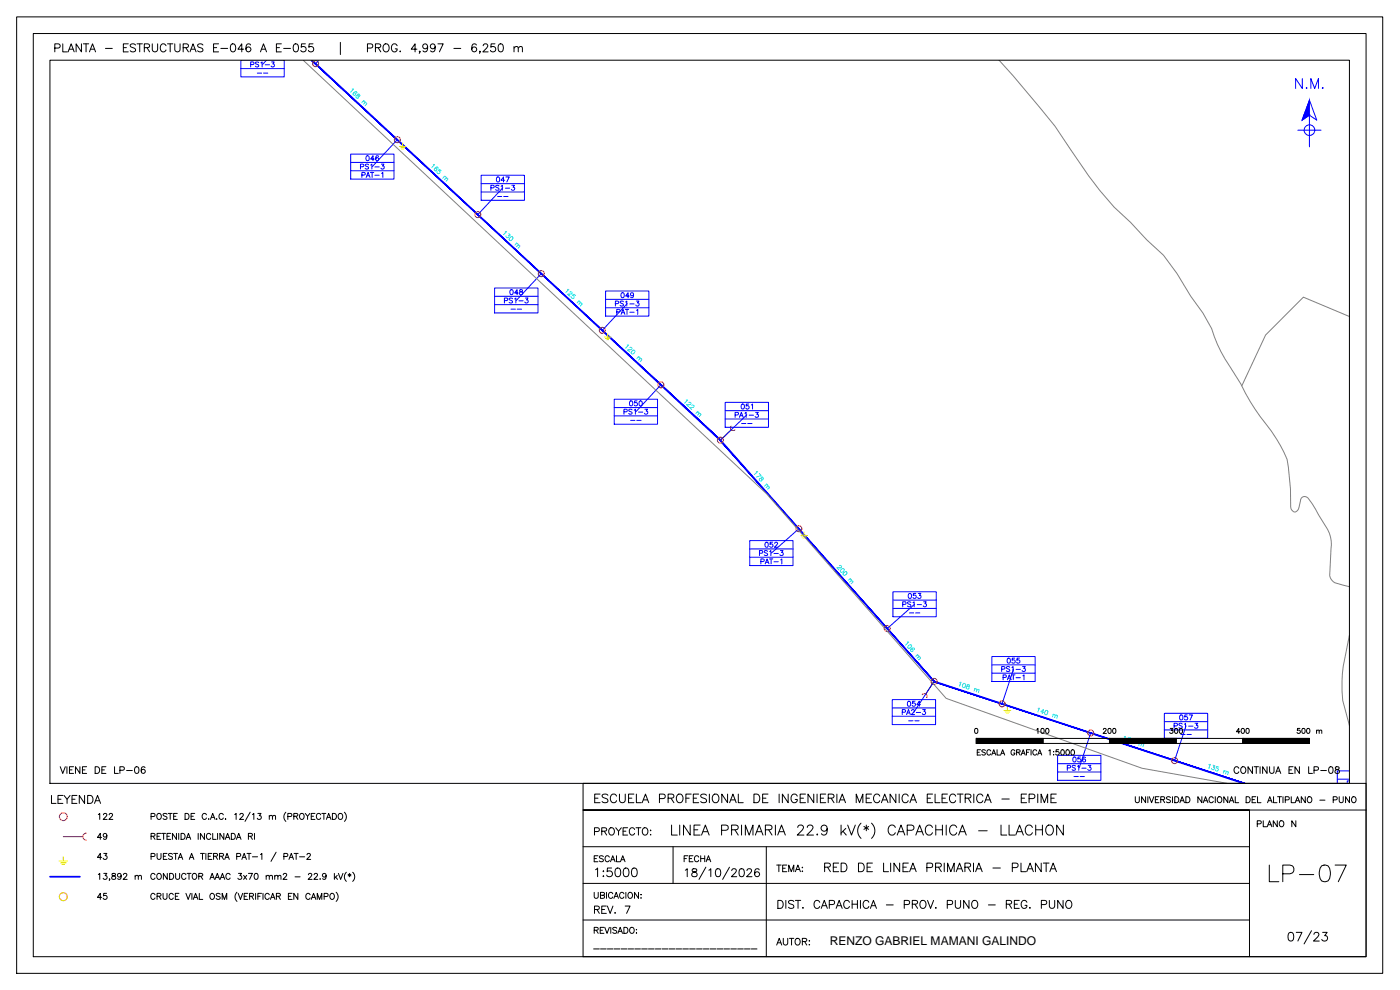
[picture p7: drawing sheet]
<svg xmlns="http://www.w3.org/2000/svg" width="420mm" height="297mm" viewBox="0 0 420 297" stroke-linecap="round" stroke-linejoin="round" font-family="sans-serif">
<!-- layer: RP_CONDUCTOR -->
<path d="M280.2 204.6l92.6 30.4h.8zM280.4 204.4l93.2 30.6-93.4-30.4zM216.1 132.2l64.1 72.4 .2-.2zM216.1 132.2l.2-.2 64.1 72.4zM93.4 18.1l122.7 114.1 .2-.2zM93.4 18.1h.4l122.5 113.9z" fill="#00f" stroke="#00f" stroke-width=".3"/>
<!-- layer: RP_CUADROPOSTE -->
<g fill="none" stroke="#00f" stroke-width=".3">
<path d="M72.3 18.1h13v5h-13zM95.7 18.1l-1 1M72.3 20.6h13M105.2 46.2h13v7.5h-13zM105.2 48.7h13M105.2 51.2h13M119.2 41.9l-7.5 8.1M144.4 52.6h13v7.5h-13zM144.4 55.1h13M144.4 57.6h13M150.9 56.4l-7.5 8M148.4 86.4h13.1v7.5h-13.1z"/>
<path d="M148.4 88.9h13.1M148.4 91.4h13.1M162.4 82.1l-7.5 8.1M181.7 87.3h13v7.5h-13zM181.7 89.8h13M181.7 92.3h13M188.2 91.1l-7.5 8M184.3 119.8h13v7.5h-13zM198.3 115.5l-7.5 8M184.3 122.3h13M184.3 124.8h13M217.6 120.7h13v7.5h-13z"/>
<path d="M217.6 123.2h13M217.6 125.7h13M224.1 124.5l-7.9 7.6M239.7 158.7l-8.2 7.3M225 162.2h13v7.5h-13zM225 164.7h13M225 167.2h13M268 177.6h13v7.4h-13zM268 180.1h13M268 182.5h13M274.5 181.3l-8.2 7.3M297.7 197h13v7.5h-13z"/>
<path d="M297.7 199.5h13M267.8 209.9h13v7.5h-13zM267.8 212.4h13M267.8 214.9h13M280.3 204.5l-6 9.2M297.7 202h13M304.2 200.7l-3.5 10.5M327.3 219.9l-3.4 10.5M349.4 214h13v7.5h-13zM349.4 216.5h13M349.4 219h13M355.9 217.8l-3.4 10.4"/>
<path d="M317.4 226.6h13v7.5h-13zM317.4 229.1h13M317.4 231.6h13M401.3 233.8h3.7M405 231.3h-3.7v3.7M405 234.3h-.7v.7"/>
</g>
<!-- layer: RP_POSTE -->
<g fill="none" stroke="#f00" stroke-width=".3">
<circle cx="94.7" cy="19.1" r=".9"/>
<circle cx="119.2" cy="41.9" r=".9"/>
<circle cx="143.4" cy="64.4" r=".9"/>
<circle cx="162.4" cy="82.1" r=".9"/>
<circle cx="180.8" cy="99.1" r=".9"/>
<circle cx="198.3" cy="115.5" r=".9"/>
<circle cx="216.2" cy="132.1" r=".9"/>
<circle cx="239.7" cy="158.6" r=".9"/>
<circle cx="266.3" cy="188.6" r=".9"/>
<circle cx="280.3" cy="204.4" r=".9"/>
<circle cx="300.7" cy="211.2" r=".9"/>
<circle cx="327.3" cy="219.9" r=".9"/>
<circle cx="352.5" cy="228.2" r=".9"/>
<circle cx="19" cy="245" r="1.17"/>
</g>
<!-- layer: RP_PTIERRA -->
<g fill="none" stroke="#ff0" stroke-width=".3">
<path d="M119.8 43.9h2M120.2 44.3h1.3M120.5 44.7h.6M120.8 42.9v1M181.4 101.1h1.9M181.7 101.5h1.3M182.1 101.9h.5M182.4 100.1v1M241.3 159.6v1.1M240.3 160.7h2M240.7 161.1h1.3M241 161.5h.6"/>
<path d="M301.3 213.2h2M301.7 213.6h1.3M302 214h.6M302.3 212.2v1M17.7 258.3h2.6M18.1 258.9h1.7M18.6 259.4h.8M19 257.1v1.2"/>
</g>
<!-- layer: RP_VANO -->
<g fill="none" stroke="#0ff" stroke-width=".3">
<path d="M105.7 26.7h.4l-.9 1M106.1 27.9a.41 .41 0 0 1 .6 .1 .41 .41 0 0 1-.3 .6 .41 .41 0 0 1-.4-.5l.8-.6 .3 .4M107 28.7l.8 .2 .2-.1-.1-.3-.3-.3-.2 .1 .2 1a.43 .43 0 0 1-.6 0 .43 .43 0 0 1 0-.6zM109 30.4l.6 .2-.5 .7M109.2 30.2l-.6 .6M109.5 30.8l.6 .3-.5 .6M130 49.3l.4 .1-.8 .9M130.4 50.6a.4 .4 0 0 1 .7 0 .4 .4 0 0 1-.3 .6 .4 .4 0 0 1-.5-.4l.8-.7 .3 .5M132.4 51.2l-.4-.4-.4 .4a.46 .46 0 0 1 .5 .4 .46 .46 0 0 1-.6 .5 .46 .46 0 0 1-.3-.6M133.3 53l.6 .3-.5 .6M133.5 52.8l-.6 .7M133.8 53.5l.6 .2-.5 .7"/>
<path d="M151.6 69.4l.4 .1-.8 .9M152.7 70l.5 .5-.6 .1a.44 .44 0 0 1-.3 .8 .44 .44 0 0 1-.4-.7M153 71.4l.6-.4a.6 .6 0 0 1 .1 .9 .6 .6 0 0 1-.9-.1zM154.9 73.1l.6 .3-.5 .6M155.1 72.9l-.6 .6M155.4 73.5l.6 .3-.5 .7M170.3 86.8h.4l-.9 1M171.1 87.6l.2-.1 .4 .2-.1 .5-1.2 .1 .6 .6M172.7 88.7l-.4-.4-.5 .3a.46 .46 0 0 1 .6 .5 .46 .46 0 0 1-.6 .4 .46 .46 0 0 1-.4-.6M173.6 90.5l.6 .2-.5 .7M173.8 90.3l-.6 .6M174.1 90.9h.4l.2 .3-.5 .6"/>
<path d="M188.3 103.5h.4l-.9 1M189 104.3l.4-.1 .2 .6-1.3 .2 .7 .6M189.7 105.3l.5-.3a.6 .6 0 0 1 .1 .9 .6 .6 0 0 1-.9 0zM191.5 107.1l.6 .3-.5 .6M191.7 107l-.6 .6M192 107.6h.4l.2 .3-.5 .6M206 120h.4l-.9 1M206.8 120.8l.5 .1v.3l-1.3 .3 .7 .5M207.7 121.6l.3-.1 .2 .6-1.3 .2 .7 .6M209.3 123.6l.5 .3-.5 .6M209.4 123.4l-.5 .7M209.8 124.1h.4l.1 .3-.5 .6"/>
<path d="M227 141.4l.4 .1-1 .9M227.9 142.1l.6 .6-1.4 .4M227.9 143.7l.5-.2 .5 .3 .3-.2-.5-.5-.2 .3a.52 .52 0 0 1 .2 .5 .52 .52 0 0 1-.4 .5l-.4-.3zM229.9 145.4l.4 .1 .2 .2-.6 .6M230.1 145.2l-.7 .6M230.4 145.9l.4 .1 .1 .2-.5 .6M252 169.7l.2-.1 .3 .3-.1 .4h-1.2l.6 .7M252.4 170.9l.6-.3a.59 .59 0 0 1 .1 .9 .59 .59 0 0 1-.9-.1zM253.2 171.8l.7-.3a.6 .6 0 0 1 0 .9 .6 .6 0 0 1-.9-.1zM255 173.7l.6 .4-.6 .5M255.2 173.6l-.6 .5M255.5 174.2l.4 .1 .1 .3-.5 .5"/>
<path d="M272.3 192.6l.4 .1-1 .8M272.6 193.7l.7-.3a.6 .6 0 0 1 0 .9 .6 .6 0 0 1-.9-.1zM273.4 194.8a.4 .4 0 0 1 .6 .1 .4 .4 0 0 1-.3 .6 .4 .4 0 0 1-.4-.5l.6-.6 .4 .1 .1 .4M275.2 196.5l.6 .4-.6 .6M275.4 196.4l-.6 .6M275.7 197.1l.5 .3-.5 .6M288 204.8l.4-.1-.4 1.2M289.1 205.2l.1-.2a.59 .59 0 0 1 .5 .8 .59 .59 0 0 1-.8 .3zM290.4 205.4l-.1 .4 .5 .6a.44 .44 0 0 1-.5 .3 .44 .44 0 0 1-.3-.6l.9-.2 .1-.3zM292.5 206.8h.7l-.2 .8M292.6 206.5l-.3 .9M293.2 207h.6l-.2 .8"/>
<path d="M311.5 212.6l.4-.2-.4 1.3M313.2 213.8l-.9-.3 .9-.6-.4 1.2M313.8 213.3l.1-.1a.6 .6 0 0 1 .5 .7 .6 .6 0 0 1-.8 .4zM316 214.5l.4-.1 .3 .1-.2 .8M316.1 214.3l-.3 .8M316.7 214.7l.4-.1 .2 .1-.2 .8M337.4 221.1l.4-.2-.4 1.3M338.6 221.2l.7 .2-.5 .4a.43 .43 0 0 1 0 .8 .43 .43 0 0 1-.6-.4M339.6 221.9l.4-.2 .4 .3-1.1 .8 .8 .3M341.9 223h.7l-.2 .8M342 222.8l-.3 .8M342.6 223.2l.6 .1-.2 .7"/>
<path d="M362.8 229.5l.4-.2-.4 1.3M364 229.6l.7 .2-.5 .4a.43 .43 0 0 1 .2 .5 .43 .43 0 0 1-.5 .3 .43 .43 0 0 1-.3-.5M365.8 230.2l-.6-.2-.2 .5a.46 .46 0 0 1 .6 .2 .46 .46 0 0 1-.3 .6 .46 .46 0 0 1-.6-.4M367.4 231.1l-.3 .9"/>
</g>
<!-- layer: RP_RETENIDA -->
<path d="M219.4 129l-3.2 3.1M219.5 127.8a.79 .79 0 0 0-.1 1.2 .79 .79 0 0 0 1.2 0M280.3 204.5l-2.5 3.7M19 251h5.8M25.9 250a1.05 1.05 0 0 0-1.1 1 1.05 1.05 0 0 0 1.1 1.1" fill="none" stroke="#f00" stroke-width=".3"/>
<!-- layer: VIAS -->
<path d="M91 18.1l139.1 130.1 53.9 61.3 58.8 21 25.4 4.5M299.8 18.1l4.2 4.6 12.6 15.2 4.8 7.2a95.5 95.5 0 0 0 17.9 21.6l4.8 5.2 5.1 4.7 4 5.5 4.2 6.8 3.6 5.1 2.6 4.6a39.6 39.6 0 0 0 5.5 11.4l3.6 5.8a66.6 66.6 0 0 0 8.8 13.5 43.4 43.4 0 0 1 4.8 8.5 86.6 86.6 0 0 1 1.2 14.9 1.19 1.19 0 0 0 1.3 .9 1.19 1.19 0 0 0 1-1.2l.5-2.2a1.27 1.27 0 0 1 .9-1.2 1.27 1.27 0 0 1 1.4 .5l5.8 9.4a9.3 9.3 0 0 1 1.1 5.7l-.4 8.1 .1 .5 .6 1 .8 .7 4.4 1.1M405 95l-13.8-5.8-11.4 11.3-7.1 15.3M405 190.7a51 51 0 0 0-2 19.5l2 7.4" fill="none" stroke="#808080" stroke-width=".3"/>
<!-- layer: MARCO -->
<path d="M5 5.1h410v286.9h-410zM10 10.1h400v276.9h-400zM15 18.1h390v216.9h-390z" fill="none" stroke="#000" stroke-width=".3"/>
<!-- layer: NM -->
<g fill="none" stroke="#00f" stroke-width=".3">
<path d="M389.5 39.1h7M393 30.1l2.2 6-2.2-1.5-2.2 1.5zM393 34.6v9.5"/>
<circle cx="393" cy="39" r="1.6"/>
</g>
<path d="M393 30.1v4.5h-1.7zM391.3 34.6l-.5 1.5 2.2-1.5z" fill="#00f" stroke="#00f" stroke-width=".3"/>
<!-- layer: ROTULO -->
<g fill="none" stroke="#000" stroke-width=".3">
<path d="M16.4 14.4h1.1a.64 .64 0 0 0 .6-.6 .64 .64 0 0 0-.6-.6h-1.1v2.4M18.8 13.2v2.4h1.4M20.4 15.6l1-2.4 .9 2.4M20.8 14.8h1.1M24.4 13.2v2.4l-1.6-2.4v2.4M25 13.2h1.6M25.8 13.2v2.4M26.8 15.6l1-2.4 .9 2.4M27.2 14.8h1.1M31.6 14.5h2.1M37 14.3h.9M38.5 13.2h-1.5v2.4h1.5"/>
<path d="M40.7 13.5a.9 .9 0 0 0-.9-.4 .9 .9 0 0 0-.7 .6l.2 .4 1.1 .4 .3 .7a1.07 1.07 0 0 1-1.6 0M41.1 13.2h1.6M41.9 13.2v2.4M43.3 14.3l1.4-.1 .2-.3-.1-.5-.5-.2h-1v2.4M44.1 14.3l.8 1.3M45.7 13.2v1.7a.81 .81 0 0 0 .8 .7 .81 .81 0 0 0 .8-.7v-1.7M49.8 13.7a.88 .88 0 0 0-1-.6 .88 .88 0 0 0-.7 1v.6a.88 .88 0 0 0 .7 .9 .88 .88 0 0 0 1-.6M50.3 13.2h1.6M51.1 13.2v2.4M52.5 13.2v1.7a.8 .8 0 0 0 .7 .7 .8 .8 0 0 0 .8-.7v-1.7M55 14.3l1.3-.1 .3-.3-.1-.5-.5-.2h-1v2.4M55.8 14.3l.8 1.3"/>
<path d="M57 15.6l.9-2.4 .9 2.4M57.4 14.8h1.1M60.9 13.5a.89 .89 0 0 0-.9-.4 .89 .89 0 0 0-.7 .6l.2 .4 1.2 .4 .2 .7a1.05 1.05 0 0 1-1.6 0M64.1 14.3h.9M65.6 13.2h-1.5v2.4h1.5M66.3 14.5h2M69.5 13.3a.76 .76 0 0 1 1.1 .3 1.12 1.12 0 0 1 .1 1.4 1.12 1.12 0 0 1-1.2 .4l-.4-.9zM73.1 14.8h-1.7l1.2-1.6v2.4M75.2 13.5a.67 .67 0 0 0-1-.2 1.36 1.36 0 0 0 .4 2.3 .75 .75 0 0 0 .7-.8 .75 .75 0 0 0-.7-.7 .75 .75 0 0 0-.8 .7M78.2 15.6l.9-2.4 .9 2.4M78.5 14.8h1.2M83 14.3h.9"/>
<path d="M84.4 13.2h-1.4v2.4h1.4M85.1 14.5h2.1M88.3 13.3a.76 .76 0 0 1 1.2 .3l.1 .6a1.03 1.03 0 0 1-.9 1.4 1.55 1.55 0 0 1-.4-2.3zM91.7 13.2h-1.2l-.1 1a.84 .84 0 0 1 1.3 0 .84 .84 0 0 1-.2 1.2 .84 .84 0 0 1-1.2-.3M93.9 13.2h-1.1l-.1 1a.84 .84 0 0 1 1.2 0 .84 .84 0 0 1-.1 1.2 .84 .84 0 0 1-1.2-.3M102.2 12.7v3.7M110.3 14.4l1.4-.1 .2-.3-.1-.6-.5-.2h-1v2.4M112.7 14.3l1.3-.1 .3-.6-.6-.4h-1v2.4M113.5 14.3l.8 1.3M115.4 13.3a1.19 1.19 0 0 1 1.5 .8 1.19 1.19 0 0 1-.8 1.5 1.25 1.25 0 0 1-1.2-.9 1.25 1.25 0 0 1 .5-1.4zM119.2 13.7a.88 .88 0 0 0-1-.6 .88 .88 0 0 0-.7 1v.6a.86 .86 0 0 0 .8 .9 .86 .86 0 0 0 .9-.9h-.6M120 15.4h.2z"/>
<path d="M125.1 14.8h-1.7l1.2-1.6v2.4M126 15.4h-.2h.2l-.2 .6M128.3 14a.74 .74 0 0 1-1 .6 .74 .74 0 0 1-.3-1.1 .74 .74 0 0 1 1.2 0 1.28 1.28 0 0 1-.8 2.1l-.4-.4M130.6 14a.74 .74 0 0 1-1 .6 .74 .74 0 0 1-.3-1.1 .74 .74 0 0 1 1.2 0 1.28 1.28 0 0 1-.8 2.1l-.5-.4M131.4 13.2h1.6l-1.1 2.4M136.2 14.5h2.1M143 13.5a.69 .69 0 0 0-1.1-.2 1.38 1.38 0 0 0 .5 2.3 .75 .75 0 0 0 .7-.8 .75 .75 0 0 0-.8-.7 .75 .75 0 0 0-.7 .7M144.1 15.4h-.2h.2l-.2 .6M145 13.7l.2-.4 .7-.1 .4 .2 .1 .5-1.5 1.7h1.6M148.5 13.2h-1.1l-.1 1a.84 .84 0 0 1 1.3 0 .84 .84 0 0 1-.2 1.2 .84 .84 0 0 1-1.2-.3M149.8 13.3a.76 .76 0 0 1 1.2 .3l.1 .6a1.03 1.03 0 0 1-.9 1.4 1.55 1.55 0 0 1-.4-2.3zM154.3 14.4l.5-.4 .6 .1 .1 1.5"/>
<path d="M154.3 14v1.6M155.5 14.4l.6-.4 .6 .1 .1 1.5M292.7 218.6a.74 .74 0 0 1 .9 .6 .74 .74 0 0 1-.5 .9l-.6-.3zM351.2 218.6h.8l-.4 .5a.5 .5 0 0 1 .3 .8 .5 .5 0 0 1-.9-.1M175 235h235v52h-235zM293 221.6h20v1.5h-20zM293.3 225.7h.6M294.3 224.9h-1v1.7h1M295.7 225.2l-.4-.3-.6 .3v.3l1 .4v.4l-.4 .3-.6-.3M297.3 225.3a.59 .59 0 0 0-.6-.4 .59 .59 0 0 0-.5 .7v.3a.59 .59 0 0 0 .5 .7 .59 .59 0 0 0 .6-.4M297.6 226.6l.6-1.7 .7 1.7M297.9 226h.7"/>
<path d="M299.2 224.9v1.7h.9M300.3 226.6l.6-1.7 .6 1.7M300.5 226h.8M304.6 225.3a.59 .59 0 0 0-.7-.4 .59 .59 0 0 0-.5 .7v.3a.57 .57 0 0 0 .6 .7 .57 .57 0 0 0 .6-.7h-.4M305.1 225.7l.9-.1 .1-.5-1-.2v1.7M305.6 225.7l.6 .9M306.5 226.6l.6-1.7 .6 1.7M306.7 226h.8M308.1 225.7h.6M309.1 224.9h-1v1.7M309.4 224.9v1.7M311.1 225.3a.59 .59 0 0 0-.7-.4 .59 .59 0 0 0-.4 .7v.3a.59 .59 0 0 0 .4 .7 .59 .59 0 0 0 .7-.4"/>
<path d="M311.4 226.6l.6-1.7 .6 1.7M311.7 226h.7M313 221.6h20v1.5h-20zM314.8 225.3l.4-.4v1.7M316.2 225.5h.1M316.2 226.4h.1M317.7 224.9h-.7l-.1 .7a.57 .57 0 0 1 .9 0 .57 .57 0 0 1-.2 .9 .57 .57 0 0 1-.8-.2M318.6 225a.79 .79 0 0 1 .9 .6 .79 .79 0 0 1-.5 1l-.6-.3-.1-.7zM333 221.6h20v1.5h-20zM340.7 239v1.3l.5 .5 .6-.2 .1-1.6M343.8 239v1.8l-1.2-1.8v1.8M344.5 239v1.8"/>
<path d="M344.9 239l.7 1.8 .7-1.8M346.7 239.9h.7M347.8 239h-1.1v1.8h1.1M348.4 239.9l1-.1 .1-.6-1.1-.2v1.8M349 239.9l.5 .9M351.3 239.3l-.5-.3-.6 .1v.6l.9 .4 .2 .5-.5 .2-.7-.2M351.9 239v1.8M352.6 239h.5a.95 .95 0 0 1 .7 .9 .95 .95 0 0 1-.7 .9h-.5zM353 221.6h20v1.5h-20zM355.9 239h.6a.95 .95 0 0 1 .6 .9 .95 .95 0 0 1-.6 .9h-.6zM360.7 239v1.8l-1.2-1.8v1.8M364.1 239.5a.66 .66 0 0 0-.7-.5 .66 .66 0 0 0-.6 .7v.5a.67 .67 0 0 0 .6 .6 .67 .67 0 0 0 .7-.4"/>
<path d="M364.7 239v1.8M365.5 239.3l.2-.2a.84 .84 0 0 1 1 .8 .84 .84 0 0 1-1 .9l-.4-.6zM368.5 239v1.8l-1.2-1.8v1.8M370.7 239v1.8h1.1M373 221.6h20v1.5h-20zM374 239h.6a.97 .97 0 0 1 .6 .9 .97 .97 0 0 1-.6 .9h-.6zM375.8 239.9h.7M376.9 239h-1.1v1.8h1.1M377.4 239v1.8h1M382.2 239v1.8h1M383.4 239h1.2M384 239v1.8"/>
<path d="M385 239v1.8M385.7 240l1.1-.1v-.7l-1.1-.2v1.8M387.5 239v1.8h1.1M391.7 239v1.8l-1.2-1.8v1.8M392.7 239.1a.84 .84 0 0 1 1 .8 .84 .84 0 0 1-1 .9l-.4-.6zM400.1 240l1.1-.1v-.7l-1.1-.2v1.8M401.9 239v1.3l.5 .5 .6-.2 .1-1.6M405 239v1.8l-1.2-1.8v1.8M406 239.1a.84 .84 0 0 1 1 .8 .84 .84 0 0 1-1 .9l-.4-.6zM175 254h200M201.5 247.6v3h1.8M202 254v11.1"/>
<path d="M204 247.6v3M207.1 247.6v3l-2-3v3M208.3 249h1.1M210.1 247.6h-1.8v3h1.8M210.5 250.6l1.2-3 1.1 3M211 249.5h1.4M216.6 249.1l1.7-.1a.79 .79 0 0 0 .2-.9 .79 .79 0 0 0-.7-.5h-1.2v3M219.6 249l1.7-.2 .3-.4-.2-.6-.6-.2h-1.2v3M220.6 249l1 1.6M222.5 247.6v3M223.7 250.6v-3l1.1 3 1.2-3v3M226.7 250.6l1.1-3 1.2 3"/>
<path d="M227.1 249.5h1.5M229.7 249l1.7-.2 .3-.4-.1-.6-.6-.2h-1.3v3M230 254v33M230.7 249l1 1.6M232.7 247.6v3M233.4 250.6l1.1-3 1.2 3M233.8 249.5h1.5M239.4 248.3l.2-.5 .4-.2 .8 .1a.66 .66 0 0 1 .2 1l-1.7 1.9h2M242.3 248.3l.1-.5 .4-.2 .9 .1a.66 .66 0 0 1 .1 1l-1.7 1.9h2M245.3 250.3v.3zM248.3 248.5a.93 .93 0 0 1-1.3 .9 .93 .93 0 0 1-.4-1.5 .93 .93 0 0 1 1.5 .1 2.71 2.71 0 0 1-.3 2.4 .87 .87 0 0 1-1.3-.3M252.4 247.6v3"/>
<path d="M253 249.4l1 1.2M253.8 248.5l-1.4 1.5M254.4 247.6l1.1 3 1.2-3M258.4 247a3.1 3.1 0 0 0 0 4.6M259.3 248l1.4 .8M260 247.6v1.7M260.7 248l-1.4 .8M261.6 247a3.1 3.1 0 0 1 0 4.6M268.7 248.3a1.1 1.1 0 0 0-1.3-.8 1.1 1.1 0 0 0-.8 1.2 1.32 1.32 0 0 0 .2 1.4 1.32 1.32 0 0 0 1.5 .3l.4-.6M269.3 250.6l1.1-3 1.1 3M269.7 249.5h1.4M272.3 249.1h1.3a.78 .78 0 0 0 .7-.8 .78 .78 0 0 0-.7-.7h-1.3v3"/>
<path d="M274.8 250.6l1.2-3 1.1 3M275.3 249.5h1.4M279.8 248.3a1.1 1.1 0 0 0-1.2-.8 1.1 1.1 0 0 0-.9 1.2 1.31 1.31 0 0 0 .3 1.4 1.31 1.31 0 0 0 1.4 .3l.4-.6M280.8 249h2M280.8 247.6v3M282.8 247.6v3M284 247.6v3M287.1 248.3a1.1 1.1 0 0 0-1.2-.8 1.1 1.1 0 0 0-.9 1.2 1.31 1.31 0 0 0 .3 1.4 1.31 1.31 0 0 0 1.4 .3l.4-.6M287.7 250.6l1.1-3 1.2 3M288.1 249.5h1.5M293.7 249.3h2.6M300.4 247.6v3h1.7"/>
<path d="M302.8 247.6v3h1.7M304.8 250.6l1.2-3 1.1 3M305.3 249.5h1.4M309.8 248.3a1.1 1.1 0 0 0-1.2-.8 1.1 1.1 0 0 0-.9 1.2 1.31 1.31 0 0 0 .3 1.4 1.31 1.31 0 0 0 1.4 .3l.4-.6M310.8 249h2M310.8 247.6v3M312.8 247.6v3M314.1 248a1.1 1.1 0 0 1 1.3-.4 1.1 1.1 0 0 1 .7 1.1 1.32 1.32 0 0 1-.3 1.4 1.32 1.32 0 0 1-1.4 .3 1.85 1.85 0 0 1-.3-2.4zM319.1 247.6v3l-2-3v3M354.1 240.8l.7-1.8 .7 1.8M354.4 240.2h.8M361.1 240.8l.7-1.8 .7 1.8"/>
<path d="M361.4 240.2h.8M368.9 240.8l.7-1.8 .7 1.8M369.2 240.2h.8M380.4 240.8l.7-1.8 .7 1.8M380.7 240.2h.8M388.7 240.8l.7-1.8 .7 1.8M389 240.2h.8M396.1 240.1h1.5M410 243h-235h200v44M175 276h200M175 265.1h200M178.3 267.7v1.3l.5 .5 .7-.2v-1.6"/>
<path d="M178.3 279.1l1.1-.1 .1-.6-1.2-.2v1.8M178.9 279.1l.6 .9M180.1 279.1h.7M180.2 268.6l1.1-.1v-.6l-1.1-.2v1.8l1.1-.1 .1-.4-.4-.4M181.3 278.2h-1.2v1.8h1.2M181.5 278.2l.7 1.8 .7-1.8M182 267.7v1.8M183.3 278.2v1.8M183.9 268.2a.66 .66 0 0 0-.8-.5 .66 .66 0 0 0-.5 .7 .74 .74 0 0 0 .2 1 .74 .74 0 0 0 1-.1l.1-.2M184.2 269.5l.7-1.8 .7 1.8M184.5 269h.9M185.1 278.5l-.4-.3-.8 .3 .2 .4 1 .6v.3l-.4 .2-.8-.2"/>
<path d="M185.7 279.4h.9M187.2 268.2a.66 .66 0 0 0-.7-.5 .66 .66 0 0 0-.6 .7 .74 .74 0 0 0 .3 1 .74 .74 0 0 0 1-.1v-.2M187.2 278.2h.6a.95 .95 0 0 1 .7 .9 .95 .95 0 0 1-.7 .9h-.6zM187.8 267.7v1.8M188.8 267.8a.84 .84 0 0 1 1 .8 .84 .84 0 0 1-1 .9l-.4-.6zM189.3 278.3a.84 .84 0 0 1 1.1 .8 .84 .84 0 0 1-1.1 .9l-.3-.6zM190.9 278.9h.2zM190.9 280h.2zM191.6 267.7v1.8l-1.2-1.8v1.8M192.3 268.4h.2zM192.3 269.5h.2zM205.7 261.1l.5-.4v2.3"/>
<path d="M207.8 260.8a.49 .49 0 0 0 .3 .8l.4 .1a.69 .69 0 0 1 .7 .6 .69 .69 0 0 1-.6 .7h-.4a.69 .69 0 0 1-.6-.7 .69 .69 0 0 1 .7-.6l.4-.1a.47 .47 0 0 0 .3-.8zM211.8 260.2l-2 3.6M212.7 261.1l.6-.4v2.3M215 260.8a.8 .8 0 0 1 1.2 .3 1.13 1.13 0 0 1 .1 1.3 1.13 1.13 0 0 1-1.3 .5 1.88 1.88 0 0 1 0-2.1zM218.9 260.2l-2 3.6M219.6 261.2l.5-.5h.4l.5 .4-.4 .8-1.1 1.1h1.6M222.1 260.8a.8 .8 0 0 1 1.2 .3 1.13 1.13 0 0 1 .1 1.3 1.13 1.13 0 0 1-1.3 .5l-.3-.9zM224.2 261.2l.4-.5h.5l.5 .4-.4 .8-1.1 1.1h1.6M227.8 261a.7 .7 0 0 0-1-.2 1.36 1.36 0 0 0 .5 2.2 .75 .75 0 0 0 .7-.7 .75 .75 0 0 0-.8-.7 .75 .75 0 0 0-.7 .6M185.4 280l.7-1.8 .7 1.8"/>
</g>
<!-- layer: 0 -->
<g fill="#000" stroke="#000" stroke-width=".3">
<path d="M293 221.6l20 1.5v-1.5zM293 221.6l20 1.5h-20z"/>
<path d="M333 221.6l20 1.5v-1.5zM333 221.6l20 1.5h-20z"/>
<path d="M373 221.6l20 1.5v-1.5zM373 221.6l20 1.5h-20z"/>
</g>
<!-- layer: RP_LEYENDA -->
<g fill="none" stroke="#000" stroke-width=".3">
<path d="M45.3 245l1.1-.1v-.7l-1.1-.1v1.8M45.3 250.9l1.1-.1v-.6l-1.1-.2v1.8M45.3 257l1.1-.1v-.7l-1.1-.1v1.8M45.9 250.9l.6 .9M47.1 256.1v1.2l.5 .6 .6-.3 .1-1.5M47.1 250.9h.7M47.2 244.3l.2-.2a.84 .84 0 0 1 1 .9 .84 .84 0 0 1-1 .8l-.3-.6zM48.2 250h-1.1v1.8h1.1M48.5 250h1.2M49 256.9h.7M49.1 250v1.8M50.1 244.3l-.4-.2-.8 .2 .2 .4 .9 .5 .1 .4-.4 .3-.8-.3"/>
<path d="M50.1 256.1h-1.1v1.8h1.1M50.1 250.9h.7M50.5 244.1h1.2M51.1 244.1v1.8M51.2 250h-1.1v1.8h1.1M51.8 256.3l-.5-.2-.7 .2 .1 .4 1 .5-.1 .6-.6 .1-.4-.3M52.1 244.9h.7M52.1 256.1h1.2M52.7 256.1v1.8M53 250v1.8l-1.2-1.8v1.8M53.2 244.1h-1.1v1.8h1.1M53.5 257.9l.7-1.8 .6 1.8"/>
<path d="M53.6 250v1.8M53.7 257.2h.9M54.3 250h.6a.95 .95 0 0 1 .7 .9 .95 .95 0 0 1-.7 .9h-.6zM55.5 244.1h.6a.96 .96 0 0 1 .7 .9 .96 .96 0 0 1-.7 .9h-.6zM55.9 251.8l.7-1.8 .6 1.8M56.1 251.3h.9M56.8 257.9l.7-1.8 .7 1.8M57.1 257.2h.8M57.3 244.9h.7M58.4 244.1h-1.1v1.8h1.1M59.5 250v1.8M60.2 256.1h1.2"/>
<path d="M60.8 256.1v1.8M61.4 250v1.8l-1.2-1.8v1.8M61.8 256.1v1.8M62 244.5a.67 .67 0 0 0-.8-.4 .67 .67 0 0 0-.5 .6 .75 .75 0 0 0 .2 1 .75 .75 0 0 0 1-.1l.1-.2M62.5 256.9h.7M62.6 245.8h.1zM63.2 245.9l.6-1.8 .7 1.8M63.2 250.5a.67 .67 0 0 0-.7-.5 .67 .67 0 0 0-.5 .7v.5a.67 .67 0 0 0 .5 .6 .67 .67 0 0 0 .7-.4M63.4 245.2h.9M63.6 256.1h-1.1v1.8h1.1M63.8 250v1.8h1.1M64.1 256.9l1-.1 .1-.6-1.1-.1v1.8"/>
<path d="M64.7 256.9l.6 1M65 245.8h.1zM65.3 250v1.8M65.9 256.9l1-.1 .1-.6-1.1-.1v1.8M66.5 256.9l.6 1M67 244.5a.67 .67 0 0 0-.7-.4 .67 .67 0 0 0-.6 .6 .75 .75 0 0 0 .2 1 .75 .75 0 0 0 1-.1l.1-.2M67.2 250v1.8l-1.2-1.8v1.8M67.4 257.9l.7-1.8 .7 1.8M67.6 245.8h.2zM67.6 251.8l.7-1.8 .7 1.8M67.7 257.2h.9M67.9 251.3h.8"/>
<path d="M69.4 250h.6a.97 .97 0 0 1 .6 .9 .97 .97 0 0 1-.6 .9h-.6zM70.4 244.4l.5-.3v1.8M71 251.8l.6-1.8 .7 1.8M71 257l1.1-.1 .1-.7-1.2-.1v1.8M71.2 251.3h.9M72 244.5l.3-.4 .7 .3-1.1 1.5h1.2M72.6 257.9l.7-1.8 .7 1.8M72.8 257.2h.9M74.1 256.1h1.2M74.5 250.9l1.1-.1 .1-.6-1.2-.2v1.8M74.7 256.1v1.8M75.1 243.7l-1.6 2.8"/>
<path d="M75.2 250.9l.6 .9M75.8 244.4l.4-.3v1.8M75.8 257.1h1.5M76.4 250v1.8M77.4 244.1h.9l-.5 .6a.6 .6 0 0 1 .6 .6 .6 .6 0 0 1-.5 .6 .6 .6 0 0 1-.7-.4M78.2 256.4l.4-.3v1.8M80.8 245l.4-.3h.5l.1 1.2M80.8 244.7v1.2M81.8 245l.4-.3h.4l.1 1.2M82.9 255.7l-1.6 2.8M85.2 257l1-.1 .1-.7-1.1-.1v1.8M85.8 243.7a1.88 1.88 0 0 0 0 2.8"/>
<path d="M86.4 245l1-.1 .1-.7-1.1-.1v1.8M86.7 257.9l.7-1.8 .7 1.8M87 257.2h.8M88.2 244.9l1-.1 .1-.6-1.1-.1v1.8M88.3 256.1h1.2M88.8 244.9l.6 1M88.9 256.1v1.8M89.9 257.1h1.5M90.1 244.3l.2-.2a.84 .84 0 0 1 1 .9 .84 .84 0 0 1-1 .8l-.4-.6zM91.6 244.1l.7 .8v1M92.1 256.5l.4-.4h.5l.2 .3-.3 .6-.8 .9h1.1M93 244.1l-.7 .8"/>
<path d="M93.4 244.9h.7M94.5 244.1h-1.1v1.8h1.1M96.2 244.5a.67 .67 0 0 0-.7-.4 .67 .67 0 0 0-.5 .6 .75 .75 0 0 0 .2 1 .75 .75 0 0 0 1-.1v-.2M96.6 244.1h1.2M97.2 244.1v1.8M98 245.9l.6-1.8 .7 1.8M98.2 245.2h.9M99.8 244.1h.6a.95 .95 0 0 1 .6 .9 .95 .95 0 0 1-.6 .9h-.6zM101.6 244.3l.2-.2a.84 .84 0 0 1 1.1 .9 .84 .84 0 0 1-1.1 .8l-.3-.6zM103.4 243.7a1.88 1.88 0 0 1 0 2.8M29.5 262.4l.4-.3v1.7M31.1 262.1h1l-.5 .6a.6 .6 0 0 1 .4 1 .6 .6 0 0 1-1-.2"/>
<path d="M32.9 263.8h-.1h.1l-.1 .4M33.7 262.1v.5l.8 .3 .2 .4a.63 .63 0 0 1-.5 .6 .63 .63 0 0 1-.7-.4l.3-.6 .8-.4v-.4zM36.4 262.6a.56 .56 0 0 1-.8 .5 .56 .56 0 0 1-.2-.9 .56 .56 0 0 1 .9 .1l.1 .3a.85 .85 0 0 1-.7 1.2l-.4-.2M37 262.5l.4-.4h.3l.4 .3-.3 .6-.8 .8h1.2M40.6 263l.4-.4 .4 .1 .1 1.1M40.6 262.6v1.2M41.5 263l.4-.4 .5 .1v1.1M46.5 262.5a.65 .65 0 0 0-.7-.5 .65 .65 0 0 0-.5 .7v.5a.65 .65 0 0 0 .5 .7 .65 .65 0 0 0 .7-.5M46.5 268.5a.65 .65 0 0 0-.7-.5 .65 .65 0 0 0-.5 .7v.5a.65 .65 0 0 0 .5 .7 .65 .65 0 0 0 .7-.5M47.1 268.9l1.1-.1v-.6l-1.1-.2v1.9M47.4 262.1a.84 .84 0 0 1 1 .8 .84 .84 0 0 1-1 .9l-.3-.6zM47.7 268.9l.6 1"/>
<path d="M48.9 268v1.3l.5 .6 .6-.3 .1-1.6M50.2 262.1v1.7l-1.2-1.7v1.7M50.9 262.1h.6a.95 .95 0 0 1 .6 .8 .95 .95 0 0 1-.6 .9h-.6zM52 268.5a.65 .65 0 0 0-.7-.5 .65 .65 0 0 0-.6 .7v.5a.65 .65 0 0 0 .6 .7 .65 .65 0 0 0 .7-.5M52.6 268.9h.7M52.7 262.1v1.2l.5 .5 .6-.2 .1-1.5M53.7 268h-1.1v1.9h1.1M55.8 262.5a.67 .67 0 0 0-.8-.5 .67 .67 0 0 0-.5 .7v.5a.67 .67 0 0 0 .5 .7 .67 .67 0 0 0 .8-.5M55.8 268l.7 1.9 .6-1.9M56.1 262.1h1.2M56.7 262.1v1.7M57.6 268v1.9"/>
<path d="M57.8 262.3l.2-.2a.84 .84 0 0 1 1.1 .8 .84 .84 0 0 1-1.1 .9l-.3-.6zM58 269.9l.7-1.9 .7 1.9M58.3 269.2h.8M59.6 262.9l1.1-.1 .1-.6-1.2-.1v1.7M59.8 268v1.9h1.1M60.2 262.9l.7 .9M63 263.8l.7-1.7 .7 1.7M63.2 263.3h.9M63.3 268.1a.84 .84 0 0 1 1.1 .9 .84 .84 0 0 1-1.1 .8l-.3-.6zM64.5 263.8l.7-1.7 .7 1.7M64.8 263.3h.8M66.1 263.8l.7-1.7 .6 1.7"/>
<path d="M66.1 268.3l-.5-.3-.7 .3 .1 .4 1.1 .6v.3l-.5 .3-.7-.3M66.3 263.3h.9M66.7 269.9v-1.9l.7 1.9 .7-1.9v1.9M69.1 262.5a.65 .65 0 0 0-.8-.5 .65 .65 0 0 0-.5 .7v.5a.65 .65 0 0 0 .5 .7 .65 .65 0 0 0 .8-.5M71.1 267.7a1.88 1.88 0 0 0 0 2.8M71.5 268l.7 1.9 .6-1.9M71.6 262.1h.9l-.5 .6a.6 .6 0 0 1 .4 1 .6 .6 0 0 1-1-.2M73.1 262.6l.9 1.2M73.3 268.9h.7M74 262.6l-.9 1.2M74.4 268h-1.1v1.9h1.1M74.5 262.1h1.3l-.9 1.7"/>
<path d="M74.9 268.9l1-.1 .1-.6-1.1-.2v1.9M75.5 268.9l.6 1M76.5 262.1h.3a.93 .93 0 0 1 .7 .8 .93 .93 0 0 1-.7 .9 1.12 1.12 0 0 1-.3-1.7zM76.7 268v1.9M77.4 268.9h.7M78.5 268h-1.1v1.9M78.9 268v1.9M79.9 263l.4-.4 .4 .1 .1 1.1M79.9 262.6v1.2M80.8 263l.4-.4 .5 .1 .1 1.1M80.8 268.5a.66 .66 0 0 0-.7-.5 .66 .66 0 0 0-.6 .7 .74 .74 0 0 0 .3 1 .74 .74 0 0 0 .9-.1l.1-.2M81.2 269.9l.7-1.9 .6 1.9"/>
<path d="M81.4 269.2h.9M82.4 263l.5-.4 .4 .1 .1 1.1M82.4 262.6v1.2M83 268.9l1-.1 .1-.6-1.1-.2v1.9M83.4 263l.4-.4 .4 .1 .1 1.1M83.6 268.9l.6 1M85 262.5l.4-.4h.5l.1 .3-.2 .6-.9 .8h1.2M86.6 268.9h.6M87.7 268h-1.1v1.9h1.1M88.5 263.1h1.6M89.4 268v1.9l-1.2-1.9v1.9M92.6 262.5l.3-.4h.5l.2 .3-.3 .6-.8 .8h1.2"/>
<path d="M93.1 268.5a.66 .66 0 0 0-.8-.5 .66 .66 0 0 0-.5 .7 .74 .74 0 0 0 .2 1 .74 .74 0 0 0 1-.1l.1-.2M93.4 269.9l.7-1.9 .7 1.9M93.7 269.2h.8M94.3 262.5l.3-.4h.5l.2 .3-.3 .6-.8 .8h1.2M95.2 269.9v-1.9l.7 1.9 .7-1.9v1.9M96 263.8h.2zM97.3 269l1-.1 .1-.7-1.1-.2v1.9M97.9 262.6a.56 .56 0 0 1-.8 .5 .56 .56 0 0 1-.2-.9 .56 .56 0 0 1 .9 .1l.1 .3a.85 .85 0 0 1-.7 1.2l-.4-.2M99.2 268.3l.1-.2a.83 .83 0 0 1 1.1 .9 .83 .83 0 0 1-1.1 .8l-.3-.6zM100.4 262.1v1.7M100.7 263.2l.6 .6M100.9 267.7a1.88 1.88 0 0 1 0 2.8"/>
<path d="M101.2 262.6l-.8 .9M101.6 262.1l.6 1.7 .7-1.7M103.9 261.7a1.85 1.85 0 0 0 0 2.7M104.5 262.3l.8 .5M104.9 262.1v1M105.3 262.3l-.8 .5M105.8 261.7a1.81 1.81 0 0 1 0 2.7"/>
</g>
<!-- layer: RP_CONDUCTOR -->
<path d="M15 263h9" fill="none" stroke="#00f" stroke-width=".51"/>
<!-- layer: CRUCES -->
<circle cx="19" cy="269" r="1.2" fill="none" stroke="#ff7f00" stroke-width=".3"/>
<text font-size="8.8" x="379.6" y="265.6">LP-07</text>
<text font-size="7.5" x="385.2" y="284.3">07/23</text>
<text font-size="6.6" fill="#00f" x="387.7" y="27.9">N.M.</text>
<g font-size="5.7">
<text x="14.1" y="242.4">LEYENDA</text>
<text x="177.1" y="242">ESCUELA PROFESIONAL DE INGENIERIA MECANICA ELECTRICA - EPIME</text>
<text x="177.1" y="251.9">PROYECTO:</text>
<text x="246.2" y="262.8">RED DE LINEA PRIMARIA - PLANTA</text>
<text x="177.4" y="264.2">1:5000</text>
<text x="232.1" y="273.8">DIST. CAPACHICA - PROV. PUNO - REG. PUNO</text>
</g>
<g font-size="5.3">
<text x="231.8" y="262.8">TEMA:</text>
<text x="177.1" y="275.2">REV. 7</text>
</g>
<g font-size="4.9" fill="#00f">
<text x="185.2" y="90.7">049</text>
<text x="187.7" y="123.1">050</text>
<text x="299.5" y="202.8">PS1-3</text>
<text x="300.9" y="200.4">055</text>
</g>
<g font-size="4.9">
<text x="16.9" y="233.2">VIENE DE LP-06</text>
<text x="320.7" y="230">056</text>
<text x="369" y="233.2">CONTINUA EN LP-08</text>
<text x="28.2" y="246.9">122</text>
<text x="376.1" y="249.4">PLANO N</text>
<text x="27.9" y="252.9">49</text>
<text x="27.9" y="258.9">43</text>
<text x="177.1" y="259.6">ESCALA</text>
<text x="204.3" y="259.6">FECHA</text>
<text x="27.9" y="270.9">45</text>
<text x="231.8" y="284.7">AUTOR:</text>
</g>
<g font-size="4.4" fill="#00f">
<text x="74.1" y="21.2">PS1-3</text>
<text x="108.7" y="49.4">046</text>
<text x="107.2" y="54.3">PAT-1</text>
<text x="147.8" y="55.7">047</text>
<text x="151.7" y="89.6">048</text>
<text x="183.8" y="95.6">PAT-1</text>
<text x="221.2" y="123.8">051</text>
<text x="228.2" y="165.5">052</text>
<text x="227.2" y="170.4">PAT-1</text>
<text x="271.3" y="180.6">053</text>
<text x="270.9" y="213.1">054</text>
<text x="352.8" y="217.3">057</text>
</g>
<g font-size="4.4">
<text x="310.1" y="221.2">100</text>
<text x="329.8" y="221.2">200</text>
<text x="369.7" y="221.2">400</text>
<text x="388.1" y="221.2">500 m</text>
</g>
<text font-size="3.6" x="249" y="283.5">RENZO GABRIEL MAMANI GALINDO</text>
<g font-size="2.6" fill="#00f">
<text x="75.8" y="23.3">--</text>
<text x="148.2" y="60.3">--</text>
<text x="152" y="93.8">--</text>
<text x="188" y="127.4">--</text>
<text x="221.2" y="128.4">--</text>
<text x="271.6" y="185.2">--</text>
<text x="271.6" y="217.7">--</text>
<text x="321" y="234.2">--</text>
</g>
<g font-size="2.6">
<text x="353.1" y="221.5">--</text>
<text x="177.1" y="286.1">________________________</text>
</g>
</svg>
